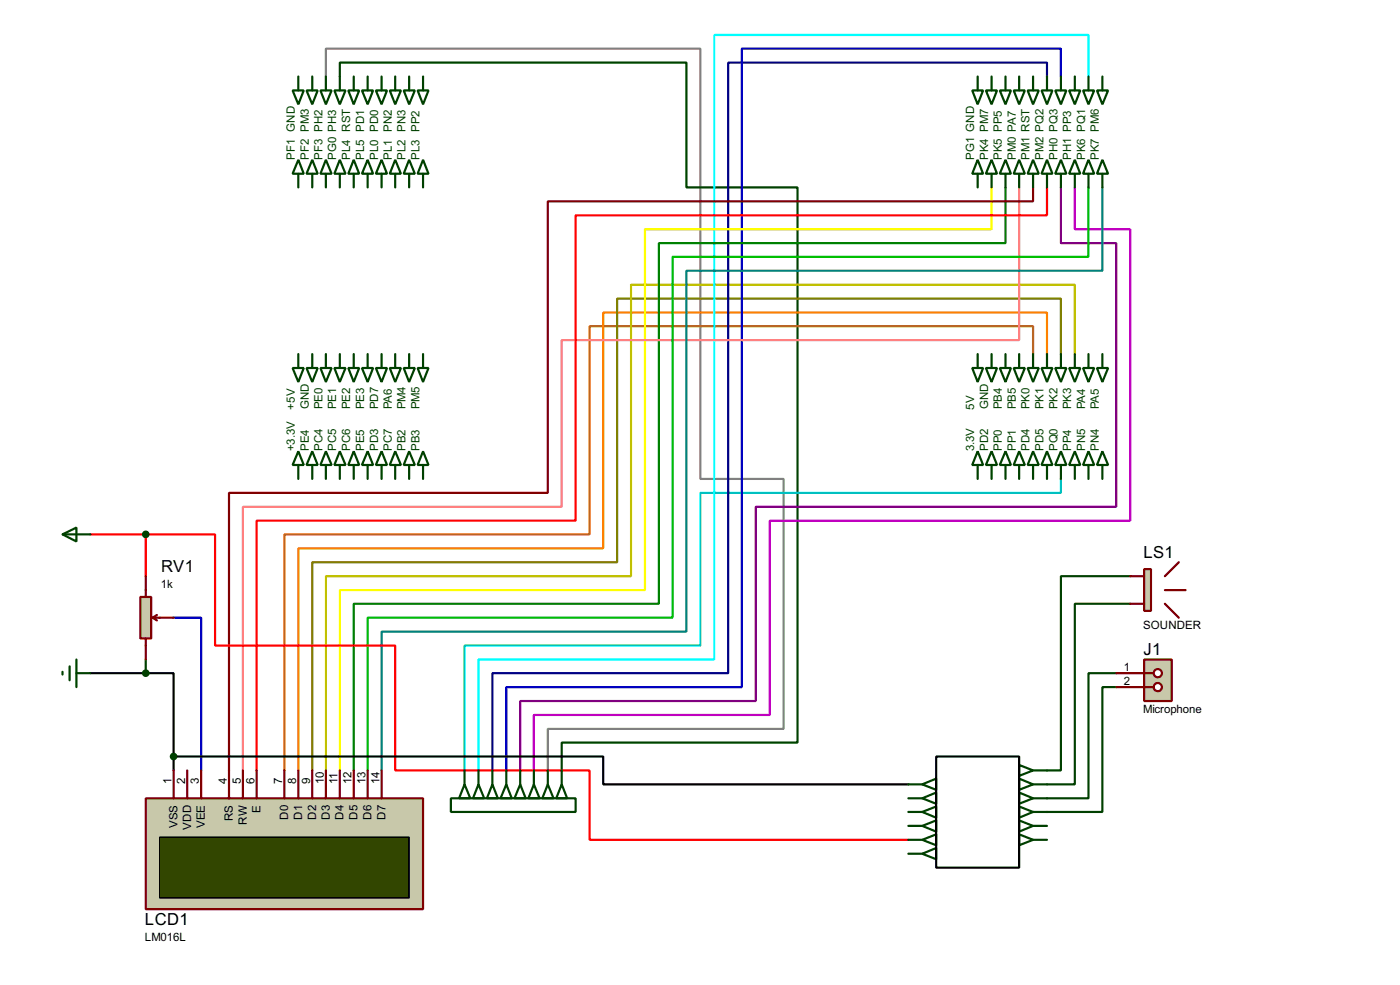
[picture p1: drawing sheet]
<svg xmlns="http://www.w3.org/2000/svg" width="256mm" height="180mm" viewBox="0 0 256 180" stroke-linecap="round" stroke-linejoin="round" font-family="sans-serif">
<path d="M194.4 14v-5.1h-58.5v116.9h-43.1v15.2M31.8 113.1h5.1v27.9" fill="none" stroke="#0000c0" stroke-width=".4"/>
<g fill="none" stroke="#004000" stroke-width=".4">
<path d="M62.3 14v-2.5h63.5v22.8h20.3v101.6h-43.2v5.1M53.6 67.4h2.1l-1 2.5zM54.7 64.8v2.6M56.2 67.4h2l-1 2.5zM57.2 64.8v2.6M58.7 67.4h2.1l-1.1 2.5zM59.7 64.8v2.6M61.3 67.4h2l-1 2.5zM62.3 64.8v2.6M63.8 67.4h2l-1 2.5zM64.8 64.8v2.6M66.3 67.4h2.1l-1 2.5z"/>
<path d="M67.4 64.8v2.6M68.9 67.4h2l-1 2.5zM69.9 64.8v2.6M71.4 67.4h2.1l-1.1 2.5zM72.4 64.8v2.6M74 67.4h2l-1 2.5zM75 64.8v2.6M76.5 67.4h2l-1 2.5zM77.5 64.8v2.6M54.7 82.6l1 2.5h-2.1zM54.7 85.1v2.6M57.2 82.6l1 2.5h-2z"/>
<path d="M57.2 85.1v2.6M59.7 82.6l1.1 2.5h-2.1zM59.7 85.1v2.6M62.3 82.6l1 2.5h-2zM62.3 85.1v2.6M64.8 82.6l1 2.5h-2zM64.8 85.1v2.6M67.4 82.6l1 2.5h-2.1zM67.4 85.1v2.6M69.9 82.6l1 2.5h-2zM69.9 85.1v2.6M72.4 82.6l1.1 2.5h-2.1z"/>
<path d="M72.4 85.1v2.6M75 82.6l1 2.5h-2zM75 85.1v2.6M77.5 82.6l1 2.5h-2zM77.5 85.1v2.6M207.1 105.5h-12.7v35.5h-2.6M207.1 110.5h-10.2v33.1h-5.1M26.7 120.7v2.5M204.5 123.2h-5.1v22.9h-7.6M204.5 125.8h-2.5v22.8h-10.2"/>
</g>
<path d="M16.6 123.2h15.2v15.3M31.8 138.5h78.7v5.1h55.9M31.8 138.5v2.5" fill="none" stroke="#000" stroke-width=".4"/>
<path d="M59.7 14v-5.1h68.6v78.8h15.3v45.7h-43.2v7.6" fill="none" stroke="#808080" stroke-width=".4"/>
<path d="M189.3 64.8v-5.1h-81.3v38.1h-55.9v43.2" fill="none" stroke="#c06000" stroke-width=".4"/>
<path d="M191.8 64.8v-7.6h-81.3v43.2h-55.8v40.6" fill="none" stroke="#ff8000" stroke-width=".4"/>
<path d="M194.4 64.8v-10.1h-81.3v48.2h-55.9v38.1" fill="none" stroke="#808000" stroke-width=".4"/>
<path d="M196.9 64.8v-12.7h-81.3v53.4h-55.9v35.5" fill="none" stroke="#c0c000" stroke-width=".4"/>
<path d="M194.4 87.7v2.5h-66.1v28h-43.2v22.8" fill="none" stroke="#00c0c0" stroke-width=".4"/>
<path d="M191.8 14v-2.5h-58.4v111.7h-43.2v17.8" fill="none" stroke="#000080" stroke-width=".4"/>
<path d="M199.4 14v-7.6h-68.5v114.3h-43.2v20.3" fill="none" stroke="#0ff" stroke-width=".4"/>
<path d="M181.7 34.3v7.7h-63.5v66h-55.9v33" fill="none" stroke="#ff0" stroke-width=".4"/>
<path d="M184.2 34.3v10.2h-63.5v66h-55.9v30.5" fill="none" stroke="#008000" stroke-width=".4"/>
<path d="M186.7 34.3v28h-83.8v30.5h-58.4v48.2" fill="none" stroke="#ff8080" stroke-width=".4"/>
<path d="M189.3 34.3v2.6h-88.9v53.3h-58.4v50.8" fill="none" stroke="#800000" stroke-width=".4"/>
<path d="M191.8 34.3v5.1h-86.3v55.9h-58.5v45.7M16.6 97.8h10.1M26.7 97.8h12.7v20.4h33v22.8h35.6v12.7h58.4M26.7 97.8v7.7" fill="none" stroke="#f00" stroke-width=".4"/>
<path d="M194.4 34.3v10.2h10.1v48.3h-66v35.5h-43.2v12.7" fill="none" stroke="#800080" stroke-width=".4"/>
<path d="M196.9 34.3v7.7h10.2v53.3h-66.1v35.6h-43.2v10.1" fill="none" stroke="#c000c0" stroke-width=".4"/>
<path d="M199.4 34.3v12.7h-76.2v66.1h-55.8v27.9" fill="none" stroke="#00c000" stroke-width=".4"/>
<path d="M202 34.3v15.3h-76.2v66h-55.9v25.4" fill="none" stroke="#008080" stroke-width=".4"/>
<path d="M26.7 146.1h50.8v20.3h-50.8z" fill="#c8c8aa" stroke="#800000" stroke-width=".4"/>
<path d="M29.3 153.2h45.7v11.2h-45.7z" fill="#324600" stroke="#000" stroke-width=".25"/>
<g fill="none" stroke="#800000" stroke-width=".4">
<path d="M31.8 141v5.1M34.3 141v5.1M36.9 141v5.1M42 141v5.1M44.5 141v5.1M47 141v5.1M52.1 141v5.1M54.7 141v5.1M57.2 141v5.1M59.7 141v5.1M62.3 141v5.1M64.8 141v5.1"/>
<path d="M67.4 141v5.1M69.9 141v5.1"/>
</g>
<path d="M25.7 109.3h2v7.6h-2z" fill="#c8c8aa" stroke="#800000" stroke-width=".4"/>
<path d="M26.7 105.5v3.8M26.7 116.9v3.8M28 113.1l.8 .5M28 113.1h3.8M28.8 112.6l-.8 .5" fill="none" stroke="#800000" stroke-width=".4"/>
<g fill="none" stroke="#004000" stroke-width=".4">
<path d="M53.6 16.6h2.1l-1 2.5zM54.7 14v2.6M56.2 16.6h2l-1 2.5zM57.2 14v2.6M58.7 16.6h2.1l-1.1 2.5zM59.7 14v2.6M61.3 16.6h2l-1 2.5zM62.3 14v2.6M63.8 16.6h2l-1 2.5zM64.8 14v2.6M66.3 16.6h2.1l-1 2.5zM67.4 14v2.6"/>
<path d="M68.9 16.6h2l-1 2.5zM69.9 14v2.6M71.4 16.6h2.1l-1.1 2.5zM72.4 14v2.6M74 16.6h2l-1 2.5zM75 14v2.6M76.5 16.6h2l-1 2.5zM77.5 14v2.6M178.1 16.6h2l-1 2.5zM179.1 14v2.6M180.6 16.6h2.1l-1 2.5zM181.7 14v2.6"/>
<path d="M183.2 16.6h2l-1 2.5zM184.2 14v2.6M185.7 16.6h2.1l-1.1 2.5zM186.7 14v2.6M188.3 16.6h2l-1 2.5zM189.3 14v2.6M190.8 16.6h2l-1 2.5zM191.8 14v2.6M193.3 16.6h2.1l-1 2.5zM194.4 14v2.6M195.9 16.6h2l-1 2.5zM196.9 14v2.6"/>
<path d="M198.4 16.6h2.1l-1.1 2.5zM199.4 14v2.6M201 16.6h2l-1 2.5zM202 14v2.6M54.7 29.3l1 2.5h-2.1zM54.7 31.8v2.5M57.2 29.3l1 2.5h-2zM57.2 31.8v2.5M59.7 29.3l1.1 2.5h-2.1zM59.7 31.8v2.5M62.3 29.3l1 2.5h-2zM62.3 31.8v2.5"/>
<path d="M64.8 29.3l1 2.5h-2zM64.8 31.8v2.5M67.4 29.3l1 2.5h-2.1zM67.4 31.8v2.5M69.9 29.3l1 2.5h-2zM69.9 31.8v2.5M72.4 29.3l1.1 2.5h-2.1zM72.4 31.8v2.5M75 29.3l1 2.5h-2zM75 31.8v2.5M77.5 29.3l1 2.5h-2zM77.5 31.8v2.5"/>
<path d="M179.1 29.3l1 2.5h-2zM179.1 31.8v2.5M181.7 29.3l1 2.5h-2.1zM181.7 31.8v2.5M184.2 29.3l1 2.5h-2zM184.2 31.8v2.5M186.7 29.3l1.1 2.5h-2.1zM186.7 31.8v2.5M189.3 29.3l1 2.5h-2zM189.3 31.8v2.5M191.8 29.3l1 2.5h-2zM191.8 31.8v2.5"/>
<path d="M194.4 29.3l1 2.5h-2.1zM194.4 31.8v2.5M196.9 29.3l1 2.5h-2zM196.9 31.8v2.5M199.4 29.3l1.1 2.5h-2.1zM199.4 31.8v2.5M202 29.3l1 2.5h-2zM202 31.8v2.5M178.1 67.4h2l-1 2.5zM179.1 64.8v2.6M180.6 67.4h2.1l-1 2.5zM181.7 64.8v2.6"/>
<path d="M183.2 67.4h2l-1 2.5zM184.2 64.8v2.6M185.7 67.4h2.1l-1.1 2.5zM186.7 64.8v2.6M188.3 67.4h2l-1 2.5zM189.3 64.8v2.6M190.8 67.4h2l-1 2.5zM191.8 64.8v2.6M193.3 67.4h2.1l-1 2.5zM194.4 64.8v2.6M195.9 67.4h2l-1 2.5zM196.9 64.8v2.6"/>
<path d="M198.4 67.4h2.1l-1.1 2.5zM199.4 64.8v2.6M201 67.4h2l-1 2.5zM202 64.8v2.6M11.5 97.8l2.5-1.2v2.5zM11.5 97.8h5.1M179.1 82.6l1 2.5h-2zM179.1 85.1v2.6M181.7 82.6l1 2.5h-2.1zM181.7 85.1v2.6M184.2 82.6l1 2.5h-2zM184.2 85.1v2.6"/>
<path d="M186.7 82.6l1.1 2.5h-2.1zM186.7 85.1v2.6M189.3 82.6l1 2.5h-2zM189.3 85.1v2.6M191.8 82.6l1 2.5h-2zM191.8 85.1v2.6M194.4 82.6l1 2.5h-2.1zM194.4 85.1v2.6M196.9 82.6l1 2.5h-2zM196.9 85.1v2.6M199.4 82.6l1.1 2.5h-2.1zM199.4 85.1v2.6"/>
<path d="M202 82.6l1 2.5h-2zM202 85.1v2.6M11.5 123v.5M12.8 122v2.5M14 123.2h2.6M14 120.7v5.1M82.6 146.1h22.9v2.5h-22.9zM85.1 143.6l1.1 2.5h-2.1zM85.1 141v2.6M87.7 143.6l1 2.5h-2zM87.7 141v2.6M90.2 143.6l1 2.5h-2z"/>
<path d="M90.2 141v2.6M92.8 143.6l1 2.5h-2.1zM92.8 141v2.6M95.3 143.6l1 2.5h-2zM95.3 141v2.6M97.8 143.6l1.1 2.5h-2.1zM97.8 141v2.6M100.4 143.6l1 2.5h-2zM100.4 141v2.6M102.9 143.6l1 2.5h-2zM102.9 141v2.6M166.4 156.3h2.6"/>
<path d="M166.4 153.7h2.6M166.4 151.2h2.6M166.4 148.6h2.6M166.4 146.1h2.6M166.4 143.6h2.6M169 156.3l2.5-1.1v2.1zM169 153.7l2.5-1v2zM169 151.2l2.5-1v2zM169 148.6l2.5-1v2.1zM169 146.1l2.5-1v2zM169 143.6l2.5-1.1v2.1zM186.7 152.7l2.6 1-2.6 1z"/>
<path d="M186.7 150.2l2.6 1-2.6 1zM186.7 147.6l2.6 1-2.6 1.1zM186.7 145.1l2.6 1-2.6 1zM186.7 142.5l2.6 1.1-2.6 1zM186.7 140l2.6 1-2.6 1zM189.3 153.7h2.5M189.3 151.2h2.5M189.3 148.6h2.5M189.3 146.1h2.5M189.3 143.6h2.5M189.3 141h2.5"/>
</g>
<g fill="#004000" stroke="#004000" stroke-width=".4">
<circle cx="26.7" cy="123.2" r=".5"/>
<circle cx="26.7" cy="97.8" r=".5"/>
<circle cx="31.8" cy="138.5" r=".5"/>
</g>
<path d="M209.6 104.2h1.3v7.6h-1.3z" fill="#c8c8aa" stroke="#800000" stroke-width=".4"/>
<path d="M207.1 105.5h2.5M207.1 110.5h2.5M213.4 108h3.8M213.4 110.5l2.6 2.6M216 102.9l-2.6 2.6" fill="none" stroke="#800000" stroke-width=".4"/>
<path d="M209.6 120.7h5.1v7.6h-5.1z" fill="#c8c8aa" stroke="#800000" stroke-width=".4"/>
<path d="M209.6 123.2h1.8" fill="none" stroke="#800000" stroke-width=".4"/>
<circle cx="212.1" cy="125.8" r=".75" fill="#feffff" stroke="#800000" stroke-width=".4"/>
<path d="M209.6 125.8h1.8" fill="none" stroke="#800000" stroke-width=".4"/>
<circle cx="212.1" cy="123.2" r=".75" fill="#feffff" stroke="#800000" stroke-width=".4"/>
<path d="M204.5 123.2h5.1M204.5 125.8h5.1" fill="none" stroke="#800000" stroke-width=".4"/>
<path d="M171.5 138.5h15.2v20.3h-15.2z" fill="none" stroke="#000" stroke-width=".4"/>
<g font-size="3.4">
<text x="29.5" y="104.7">RV1</text>
<text x="209.5" y="102.1">LS1</text>
<text x="209.5" y="119.9">J1</text>
<text x="26.6" y="169.4">LCD1</text>
</g>
<g font-size="2.4" fill="#004000">
<text x="54" y="29.2" transform="rotate(-90 54 29.2)">PF1 GND</text>
<text x="56.6" y="29.2" transform="rotate(-90 56.6 29.2)">PF2 PM3</text>
<text x="59.1" y="29.2" transform="rotate(-90 59.1 29.2)">PF3 PH2</text>
<text x="61.6" y="29.2" transform="rotate(-90 61.6 29.2)">PG0 PH3</text>
<text x="64.2" y="29.2" transform="rotate(-90 64.2 29.2)">PL4 RST</text>
<text x="66.7" y="29.2" transform="rotate(-90 66.7 29.2)">PL5 PD1</text>
<text x="69.3" y="29.2" transform="rotate(-90 69.3 29.2)">PL0 PD0</text>
<text x="71.8" y="29.2" transform="rotate(-90 71.8 29.2)">PL1 PN2</text>
<text x="74.3" y="29.2" transform="rotate(-90 74.3 29.2)">PL2 PN3</text>
<text x="76.9" y="29.2" transform="rotate(-90 76.9 29.2)">PL3 PP2</text>
<text x="178.5" y="29.2" transform="rotate(-90 178.5 29.2)">PG1 GND</text>
<text x="181" y="29.2" transform="rotate(-90 181 29.2)">PK4 PM7</text>
<text x="183.5" y="29.2" transform="rotate(-90 183.5 29.2)">PK5 PP5</text>
<text x="186.1" y="29.2" transform="rotate(-90 186.1 29.2)">PM0 PA7</text>
<text x="188.6" y="29.2" transform="rotate(-90 188.6 29.2)">PM1 RST</text>
<text x="191.2" y="29.2" transform="rotate(-90 191.2 29.2)">PM2 PQ2</text>
<text x="193.7" y="29.2" transform="rotate(-90 193.7 29.2)">PH0 PQ3</text>
<text x="196.3" y="29.2" transform="rotate(-90 196.3 29.2)">PH1 PP3</text>
<text x="198.8" y="29.2" transform="rotate(-90 198.8 29.2)">PK6 PQ1</text>
<text x="201.3" y="29.2" transform="rotate(-90 201.3 29.2)">PK7 PM6</text>
<text x="54" y="75" transform="rotate(-90 54 75)">+5V</text>
<text x="56.6" y="74.9" transform="rotate(-90 56.6 74.9)">GND</text>
<text x="59.1" y="74.9" transform="rotate(-90 59.1 74.9)">PE0</text>
<text x="61.6" y="74.9" transform="rotate(-90 61.6 74.9)">PE1</text>
<text x="64.2" y="74.9" transform="rotate(-90 64.2 74.9)">PE2</text>
<text x="66.7" y="74.9" transform="rotate(-90 66.7 74.9)">PE3</text>
<text x="69.3" y="74.9" transform="rotate(-90 69.3 74.9)">PD7</text>
<text x="71.8" y="74.9" transform="rotate(-90 71.8 74.9)">PA6</text>
<text x="74.3" y="74.9" transform="rotate(-90 74.3 74.9)">PM4</text>
<text x="76.9" y="74.9" transform="rotate(-90 76.9 74.9)">PM5</text>
<text x="178.5" y="75" transform="rotate(-90 178.5 75)">5V</text>
<text x="181" y="74.9" transform="rotate(-90 181 74.9)">GND</text>
<text x="183.6" y="74.9" transform="rotate(-90 183.6 74.9)">PB4</text>
<text x="186.1" y="74.9" transform="rotate(-90 186.1 74.9)">PB5</text>
<text x="188.6" y="74.9" transform="rotate(-90 188.6 74.9)">PK0</text>
<text x="191.2" y="74.9" transform="rotate(-90 191.2 74.9)">PK1</text>
<text x="193.7" y="74.9" transform="rotate(-90 193.7 74.9)">PK2</text>
<text x="196.3" y="74.9" transform="rotate(-90 196.3 74.9)">PK3</text>
<text x="198.8" y="74.9" transform="rotate(-90 198.8 74.9)">PA4</text>
<text x="201.3" y="74.9" transform="rotate(-90 201.3 74.9)">PA5</text>
<text x="54" y="82.6" transform="rotate(-90 54 82.6)">+3.3V</text>
<text x="56.6" y="82.6" transform="rotate(-90 56.6 82.6)">PE4</text>
<text x="59.1" y="82.6" transform="rotate(-90 59.1 82.6)">PC4</text>
<text x="61.6" y="82.6" transform="rotate(-90 61.6 82.6)">PC5</text>
<text x="64.2" y="82.6" transform="rotate(-90 64.2 82.6)">PC6</text>
<text x="66.7" y="82.6" transform="rotate(-90 66.7 82.6)">PE5</text>
<text x="69.3" y="82.6" transform="rotate(-90 69.3 82.6)">PD3</text>
<text x="71.8" y="82.6" transform="rotate(-90 71.8 82.6)">PC7</text>
<text x="74.3" y="82.6" transform="rotate(-90 74.3 82.6)">PB2</text>
<text x="76.9" y="82.6" transform="rotate(-90 76.9 82.6)">PB3</text>
<text x="178.5" y="82.6" transform="rotate(-90 178.5 82.6)">3.3V</text>
<text x="181" y="82.6" transform="rotate(-90 181 82.6)">PD2</text>
<text x="183.6" y="82.6" transform="rotate(-90 183.6 82.6)">PP0</text>
<text x="186.1" y="82.6" transform="rotate(-90 186.1 82.6)">PP1</text>
<text x="188.6" y="82.6" transform="rotate(-90 188.6 82.6)">PD4</text>
<text x="191.2" y="82.6" transform="rotate(-90 191.2 82.6)">PD5</text>
<text x="193.7" y="82.6" transform="rotate(-90 193.7 82.6)">PQ0</text>
<text x="196.3" y="82.6" transform="rotate(-90 196.3 82.6)">PP4</text>
<text x="198.8" y="82.6" transform="rotate(-90 198.8 82.6)">PN5</text>
<text x="201.3" y="82.6" transform="rotate(-90 201.3 82.6)">PN4</text>
</g>
<g font-size="2.4">
<text x="29.5" y="107.6">1k</text>
<text x="209.4" y="115.2">SOUNDER</text>
<text x="205.9" y="122.8">1</text>
<text x="205.9" y="125.4">2</text>
<text x="209.4" y="130.4">Microphone</text>
<text x="31.4" y="143.6" transform="rotate(-90 31.4 143.6)">1</text>
<text x="33.9" y="143.6" transform="rotate(-90 33.9 143.6)">2</text>
<text x="36.4" y="143.6" transform="rotate(-90 36.4 143.6)">3</text>
<text x="41.5" y="143.6" transform="rotate(-90 41.5 143.6)">4</text>
<text x="44.1" y="143.5" transform="rotate(-90 44.1 143.5)">5</text>
<text x="46.6" y="143.5" transform="rotate(-90 46.6 143.5)">6</text>
<text x="51.7" y="143.6" transform="rotate(-90 51.7 143.6)">7</text>
<text x="54.2" y="143.6" transform="rotate(-90 54.2 143.6)">8</text>
<text x="56.8" y="143.5" transform="rotate(-90 56.8 143.5)">9</text>
<text x="59.3" y="143.5" transform="rotate(-90 59.3 143.5)">10</text>
<text x="61.8" y="143.6" transform="rotate(-90 61.8 143.6)">11</text>
<text x="64.4" y="143.6" transform="rotate(-90 64.4 143.6)">12</text>
<text x="66.9" y="143.6" transform="rotate(-90 66.9 143.6)">13</text>
<text x="69.5" y="143.5" transform="rotate(-90 69.5 143.5)">14</text>
<text x="47.7" y="148.7" transform="rotate(-90 47.7 148.7)">E</text>
<text x="32.5" y="151.5" transform="rotate(-90 32.5 151.5)">VSS</text>
<text x="35" y="151.8" transform="rotate(-90 35 151.8)">VDD</text>
<text x="37.6" y="151.5" transform="rotate(-90 37.6 151.5)">VEE</text>
<text x="42.7" y="150.3" transform="rotate(-90 42.7 150.3)">RS</text>
<text x="45.2" y="150.9" transform="rotate(-90 45.2 150.9)">RW</text>
<text x="52.8" y="150" transform="rotate(-90 52.8 150)">D0</text>
<text x="55.4" y="150" transform="rotate(-90 55.4 150)">D1</text>
<text x="57.9" y="150" transform="rotate(-90 57.9 150)">D2</text>
<text x="60.4" y="150" transform="rotate(-90 60.4 150)">D3</text>
<text x="63" y="150" transform="rotate(-90 63 150)">D4</text>
<text x="65.5" y="150" transform="rotate(-90 65.5 150)">D5</text>
<text x="68" y="150" transform="rotate(-90 68 150)">D6</text>
<text x="70.6" y="150" transform="rotate(-90 70.6 150)">D7</text>
<text x="26.5" y="172.3">LM016L</text>
</g>
</svg>
